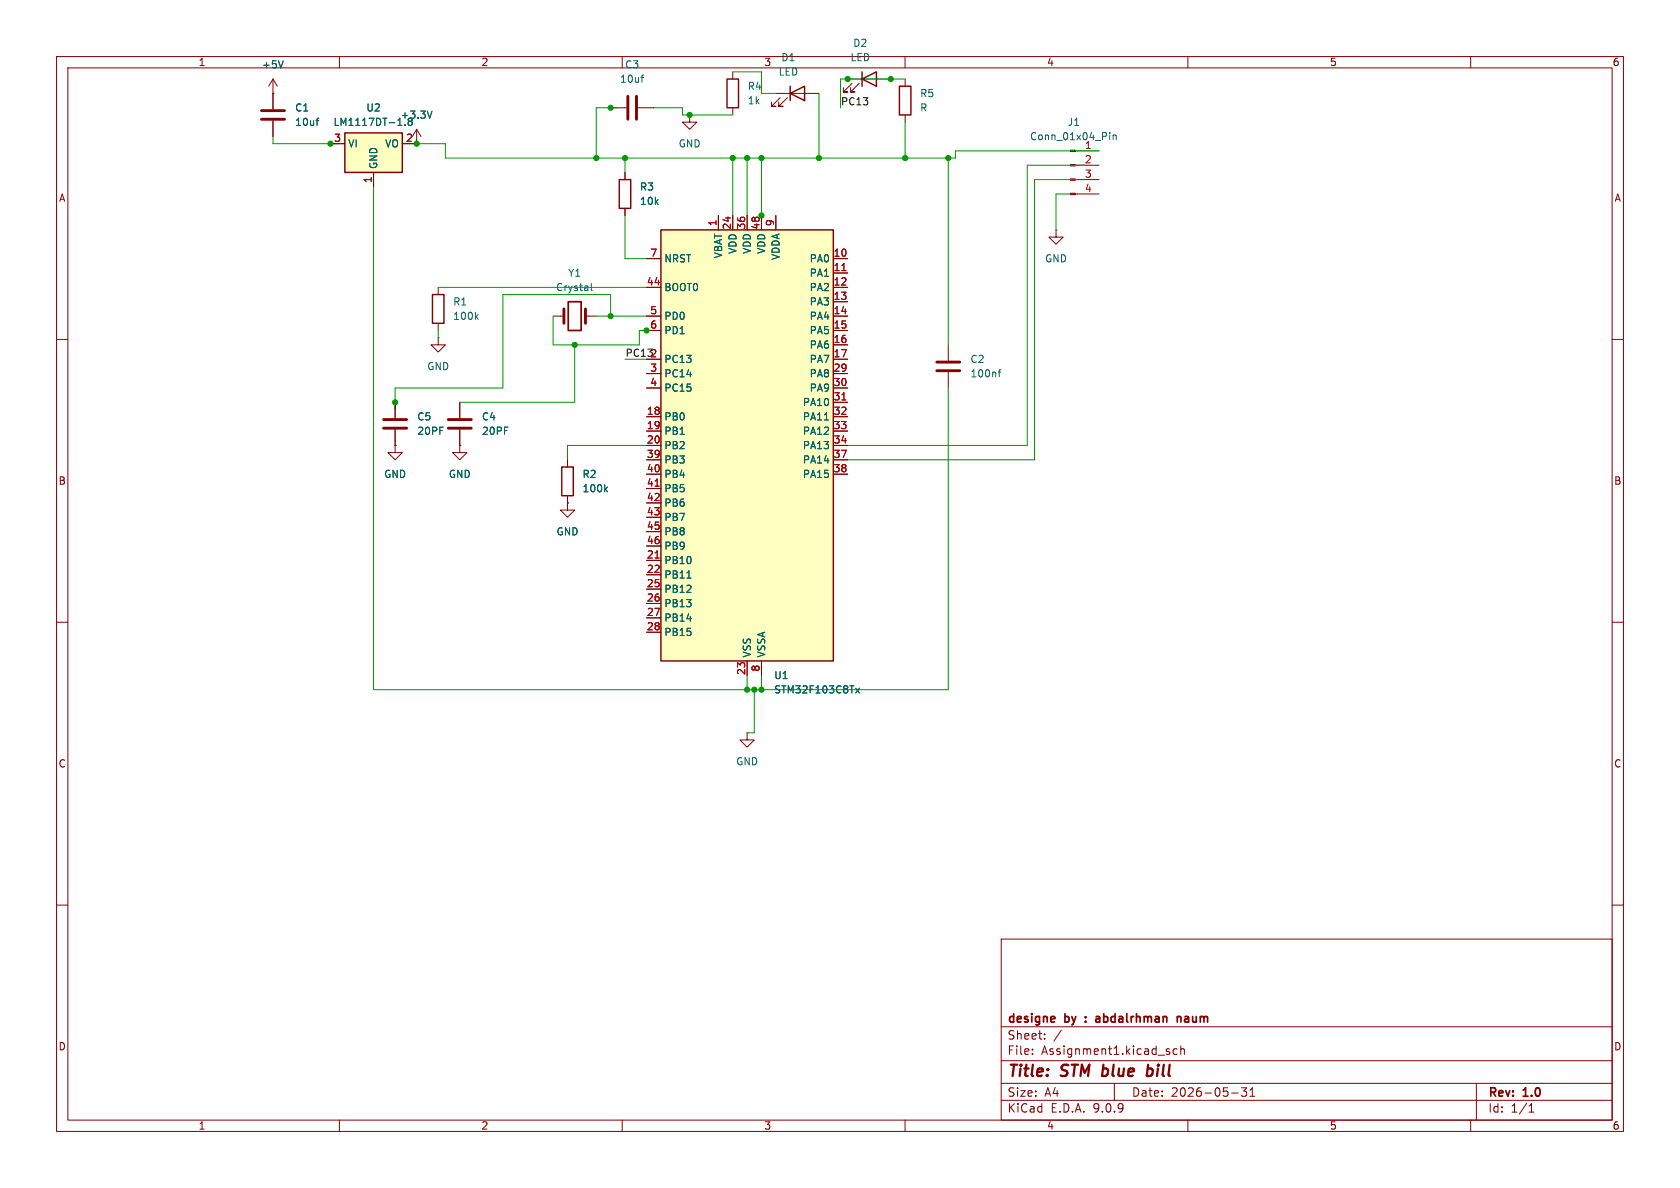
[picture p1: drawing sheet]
<svg xmlns="http://www.w3.org/2000/svg" width="297mm" height="210mm" viewBox="0 0 297 210" stroke-linecap="round" stroke-linejoin="round" font-family="sans-serif">
<g fill="none" stroke="#840000" stroke-width=".18">
<path d="M10 10h277v190h-277zM12 12h273v186h-273zM60 10v2M110 10v2M160 10v2M160 14v1.2M210 10v2M260 10v2M160 20.3v1.3M190.1 26.7h4.2M190.1 29.2h4.2M190.1 31.8h4.2"/>
<path d="M190.1 34.3h4.2M77.5 59.7v1.3h1.2l-1.2 1.2-1.3-1.2h1.3M77.5 59.7h.1M10 60h2M69.8 71.1v2.8M69.8 75.9v2.8M81.3 78.7v1.3h1.2l-1.2 1.3-1.3-1.3h1.3M81.3 78.7h.1M81.3 71.1v2.8M81.3 75.9v2.8M285 60h2M10 110h2"/>
<path d="M285 110h2M10 160h2M177 166h108v32h-108zM285 160h2M60 198v2M110 198v2M160 198v2M177 194.5h108M177 191.5h108M177 187.5h108M177 181.5h108M182.5 186.3v.1"/>
<path d="M182.5 185.5v.1M184.7 183.6v.1M184.7 182.8v.1M187.6 182.1l-1.3 2M197 191.5v3M206.6 185.9l.2 .2-.2 .3M206.6 185.4l.1 .1M208.1 185.5l-.4-.1-.3 .3v.4l.1 .2h.6M208.7 185.5l.3-.1 .3 .1 .1 .9M208.7 184.9v1.5M210 198v2M217.7 193.2h1.2"/>
<path d="M219.5 192.3h.9l-.5 .6 .4 .1v.7l-.2 .1h-.4l-.2-.1M221 193.8h.8M221 192.7l.4-.4v1.5M260 198v2M261 191.5v6.5M270.3 196.6h.9M270.3 195.5l.4-.4v1.5"/>
</g>
<path d="M202.9 189l.2-.1 .5 .1M203 188.2l-.3 2M203.6 190a.66 .66 0 0 1-.9 .1" fill="none" stroke="#840000" stroke-width=".4"/>
<path d="M191.9 179.8v.1M193.8 179.8l.4-.1 .2 .2M208.1 179.8l.2-.1 .4 .1 .1 .9M208.1 179.7v1M191.9 180.5v.2M193.8 180.6h.6M194.4 180l-.6 .2" fill="none" stroke="#840000" stroke-width=".3"/>
<path d="M159 15.2h2v5.1h-2z" fill="none" stroke="#840000" stroke-width=".25"/>
<path d="M67.8 74.2h4.1M67.8 75.7h4.1M79.2 74.2h4.1M79.2 75.7h4.1" fill="none" stroke="#840000" stroke-width=".51"/>
<g fill="#840000" stroke="#840000" stroke-width=".18">
<path d="M189.2 26.5h.9v.3h-.9z"/>
<path d="M189.2 29.1h.9v.2h-.9z"/>
<path d="M189.2 31.6h.9v.3h-.9z"/>
<path d="M189.2 34.2h.9v.2h-.9z"/>
</g>
<path d="M196.2 23.4v.2M196.2 23.9v.8M196.8 23.9v.8M196.8 24l.2-.1h.3v.8" fill="none" stroke="#006464" stroke-width=".18"/>
<path d="M116.8 40.6h30.5v76.2h-30.5z" fill="#ffffc2"/>
<path d="M128.5 14h2.1v5.1h-2.1zM109.5 31.8h2v5h-2zM116.8 40.6h30.5v76.2h-30.5zM99.3 82.6h2v5h-2z" fill="none" stroke="#840000" stroke-width=".25"/>
<g fill="none" stroke="#840000" stroke-width=".18">
<path d="M107.9 19.1h2.8M112.8 19.1h2.8M129.5 12.7v1.3M129.5 19.1v1.2M110.5 30.5v1.3M110.5 36.8v1.3M121.9 20.3v1.3h1.3l-1.3 1.3-1.3-1.3h1.3M121.9 20.3h.1M127 38.1v2.5M129.5 38.1v2.5M132.1 38.1v2.5M134.6 38.1v2.5"/>
<path d="M137.2 38.1v2.5M114.3 45.7h2.5M114.3 50.8h2.5M114.3 55.9h2.5M114.3 58.4h2.5M147.3 45.7h2.6M147.3 50.8h2.6M147.3 55.9h2.6M147.3 58.4h2.6M147.3 48.3h2.6M147.3 53.3h2.6M186.7 40.6v1.3h1.3l-1.3 1.3-1.3-1.3h1.3"/>
<path d="M186.7 40.6h.1M69.8 78.7v1.3h1.3l-1.3 1.3-1.2-1.3h1.2M69.8 78.7h.1M114.3 63.5h2.5M114.3 66h2.5M114.3 68.6h2.5M114.3 73.7h2.5M114.3 76.2h2.5M114.3 78.7h2.5M147.3 63.5h2.6M147.3 66h2.6M147.3 68.6h2.6"/>
<path d="M147.3 73.7h2.6M147.3 76.2h2.6M147.3 78.7h2.6M147.3 61h2.6M147.3 71.1h2.6M167.6 61v2.8M167.6 65.8v2.8M100.3 88.9v1.3h1.3l-1.3 1.2-1.2-1.2h1.2M100.3 88.9h.1M100.3 81.3v1.3M100.3 87.6v1.3M114.3 81.3h2.5"/>
<path d="M114.3 83.8h2.5M114.3 86.4h2.5M114.3 88.9h2.5M114.3 91.4h2.5M114.3 94h2.5M114.3 96.5h2.5M114.3 99.1h2.5M147.3 81.3h2.6M147.3 83.8h2.6M114.3 101.6h2.5M114.3 104.1h2.5M114.3 106.7h2.5"/>
<path d="M114.3 109.2h2.5M114.3 111.8h2.5M132.1 116.8v2.6M134.6 116.8v2.6M132.1 129.5v1.3h1.2l-1.2 1.3-1.3-1.3h1.3M132.1 129.5h.1"/>
</g>
<path d="M148.8 47.8h.8M148.8 70.7h.8M115.8 85.9h.7M115.8 98.6h.7" fill="none" stroke="#a90000" stroke-width=".18"/>
<path d="M113.3 13.7h.5M113.8 13.3h-.3M145.7 74.2h.8M176.5 65.8h.4M176.9 65.3l-.3 .2v1.1M107 86.5l.4 .4M107.4 86.1l-.5 .5M121.4 102.2h.8M151.3 121.7l.6 .8M151.9 121.7l-.6 .8" fill="none" stroke="#006464" stroke-width=".18"/>
<path d="M111 17v4.1M112.5 17v4.1M165.6 64h4.1M165.6 65.5h4.1" fill="none" stroke="#840000" stroke-width=".51"/>
<path d="M61 23.5h10.1v7h-10.1z" fill="#ffffc2"/>
<path d="M139.7 16.5l2.5-1.3v2.6zM139.7 15.2v2.6M152.4 14l2.5-1.3v2.5zM152.4 12.7v2.5M61 23.5h10.1v7h-10.1zM76.5 52.1h2v5.1h-2z" fill="none" stroke="#840000" stroke-width=".25"/>
<g fill="none" stroke="#840000" stroke-width=".18">
<path d="M48.3 16.5h.1M48.3 14l-.8 1.2M48.3 14l.7 1.2M48.3 14v5.3M137.2 16.5h7.6M137.9 17.3l-1.5 1.5h.8h-.8v-.8M139.2 17.3l-1.5 1.5h.7h-.7v-.8M149.9 14h7.6M150.6 14.7l-1.5 1.6h.8h-.8v-.8M151.9 14.7l-1.5 1.6h.7h-.7v-.8M48.3 21.3v2.8M58.4 25.4h2.6"/>
<path d="M66 30.5v2.5M71.1 25.4h2.6M73.7 25.4h.1M73.7 22.9l-.8 1.2M73.7 22.9l.7 1.2M73.7 22.9v2.5M110.5 30.5v1.3M110.5 36.8v1.3M127 38.1v2.5M129.5 38.1v2.5M132.1 38.1v2.5M134.6 38.1v2.5"/>
<path d="M137.2 38.1v2.5M77.5 50.8v1.3M77.5 57.2v1.2M97.8 55.9h1.9M103.5 55.9h1.9M114.3 55.9h2.5M114.3 45.7h2.5M114.3 50.8h2.5M114.3 58.4h2.5M147.3 55.9h2.6M147.3 45.7h2.6M147.3 50.8h2.6"/>
<path d="M147.3 58.4h2.6M147.3 48.3h2.6M147.3 53.3h2.6M69.8 78.7h.1M69.8 71.1v2.8M69.8 75.9v2.8M81.3 78.7h.1M81.3 71.1v2.8M81.3 75.9v2.8M114.3 63.5h2.5M114.3 66h2.5M114.3 68.6h2.5"/>
<path d="M114.3 73.7h2.5M114.3 76.2h2.5M114.3 78.7h2.5M147.3 63.5h2.6M147.3 66h2.6M147.3 68.6h2.6M147.3 73.7h2.6M147.3 76.2h2.6M147.3 78.7h2.6M147.3 61h2.6M147.3 71.1h2.6M100.3 88.9h.1"/>
<path d="M100.3 81.3v1.3M100.3 87.6v1.3M114.3 81.3h2.5M114.3 83.8h2.5M114.3 86.4h2.5M114.3 88.9h2.5M114.3 91.4h2.5M114.3 94h2.5M114.3 96.5h2.5M114.3 99.1h2.5M147.3 81.3h2.6M147.3 83.8h2.6"/>
<path d="M114.3 101.6h2.5M114.3 104.1h2.5M114.3 106.7h2.5M114.3 109.2h2.5M114.3 111.8h2.5M132.1 116.8v2.6M134.6 116.8v2.6"/>
</g>
<g fill="none" stroke="#006464" stroke-width=".18">
<path d="M50.1 10.7l-.4 1.3M76.4 19.6l-.4 1.3M55.9 21.3h.5M56.4 20.9l-.3 .1M71.6 22v.2M72.1 21.7l.1 .3 .2 .2 .4-.2 .1-.3M84.2 56l.3 .5M84.5 55.6l-.4 .5M104.5 50.1v1.1l.2 .2M145.7 74.2h.8M107 86.5l.4 .4M107.4 86.1l-.5 .5"/>
<path d="M121.4 102.2h.8M151.3 121.7l.6 .8M151.9 121.7l-.6 .8"/>
</g>
<path d="M46.2 19.6h4.1M46.2 21.1h4.1M99.7 54.6v2.6M103.5 54.6v2.6" fill="none" stroke="#840000" stroke-width=".51"/>
<path d="M100.5 53.3h2.2v5.1h-2.2z" fill="none" stroke="#840000" stroke-width=".3"/>
<g fill="none" stroke="#009600" stroke-width=".18">
<path d="M109.2 19.1h-3.8v8.8M115.6 19.1h5v1.2h8.9M129.5 12.7h5.1v3.8h2.6M144.8 16.5v11.4M160 14h-11.4v5.1M48.3 24.1v1.3h11.4M66 33v88.9h101.6v-53.3M73.7 25.4h5v2.5h90.2v-1.2h25.4M110.5 27.9v2.6M110.5 38.1v7.6h3.8M129.5 27.9v10.2M132.1 27.9v10.2"/>
<path d="M134.6 27.9v11.5M160 21.6v6.3M167.6 27.9v33.1M189.2 34.3h-2.5v6.3M190.5 31.8h-7.6v49.5h-33M191.8 29.2h-10.2v49.5h-31.7M77.5 50.8h36.8M77.5 58.4v1.3M97.8 55.9v5.1h15.2v-2.6h2.6M105.4 55.9h8.9M107.9 55.9v-3.8h-19v16.5h-19.1v3.8M101.6 61v10.1h-20.3"/>
<path d="M110.5 63.5h3.8M114.3 78.7h-14v2.6M132.1 119.4v2.5M134.6 119.4v2.5M133.3 121.9v7.6h-1.2"/>
</g>
<path d="M148.8 47.8h.8M148.8 70.7h.8M115.8 85.9h.7M115.8 98.6h.7" fill="none" stroke="#a90000" stroke-width=".18"/>
<g fill="#009600" stroke="#009600" stroke-width=".18">
<circle cx="167.6" cy="27.9" r=".46"/>
<circle cx="149.9" cy="14" r=".46"/>
<circle cx="134.6" cy="121.9" r=".46"/>
<circle cx="132.1" cy="121.9" r=".46"/>
<circle cx="133.3" cy="121.9" r=".46"/>
<circle cx="157.5" cy="14" r=".46"/>
<circle cx="160" cy="27.9" r=".46"/>
<circle cx="101.6" cy="61" r=".46"/>
<circle cx="69.8" cy="71.1" r=".46"/>
<circle cx="121.9" cy="20.3" r=".46"/>
<circle cx="107.9" cy="19.1" r=".46"/>
<circle cx="110.5" cy="27.9" r=".46"/>
<circle cx="105.4" cy="27.9" r=".46"/>
<circle cx="134.6" cy="27.9" r=".46"/>
<circle cx="132.1" cy="27.9" r=".46"/>
<circle cx="134.6" cy="38.1" r=".46"/>
<circle cx="129.5" cy="27.9" r=".46"/>
<circle cx="144.8" cy="27.9" r=".46"/>
<circle cx="107.9" cy="55.9" r=".46"/>
<circle cx="114.3" cy="58.4" r=".46"/>
<circle cx="73.7" cy="25.4" r=".46"/>
<circle cx="58.4" cy="25.4" r=".46"/>
</g>
<g font-size="2.8" fill="#840000">
<text x="178" y="190.9">Title:</text>
<text x="187.7" y="190.9">STM blue</text>
<text x="204.4" y="190.9">bill</text>
</g>
<g font-size="2.1" fill="#840000">
<text x="178" y="184">Sheet:</text>
<text x="178" y="181.2">designe</text>
<text x="188.3" y="181.2">by</text>
<text x="192.6" y="181.2">:</text>
<text x="195" y="181.2">abdalrhman</text>
<text x="210" y="181.2">naum</text>
<text x="178" y="186.7">File:</text>
<text x="184.1" y="186.7">Assignment1.kicad_sch</text>
<text x="178" y="196.9">KiCad</text>
<text x="178" y="194.1">Size:</text>
<text x="184.7" y="194.1">A4</text>
<text x="185.7" y="196.9">E.D.A.</text>
<text x="193.3" y="196.9">9.0.9</text>
<text x="200" y="194.1">Date:</text>
<text x="207" y="194.1">2026-05-31</text>
<text x="263" y="194.3">Rev:</text>
<text x="263" y="196.9">Id:</text>
<text x="267.1" y="196.9">1/1</text>
<text x="269.4" y="194.3">1.0</text>
</g>
<g font-size="1.8" fill="#840000">
<text x="35" y="11.9">1</text>
<text x="85" y="11.9">2</text>
<text x="135" y="11.9">3</text>
<text x="185" y="11.9">4</text>
<text x="235" y="11.9">5</text>
<text x="285" y="11.9">6</text>
<text x="10.3" y="35.9">A</text>
<text x="285.3" y="35.9">A</text>
<text x="10.3" y="85.9">B</text>
<text x="285.3" y="85.9">B</text>
<text x="10.3" y="135.9">C</text>
<text x="285.3" y="135.9">C</text>
<text x="10.3" y="185.9">D</text>
<text x="285.3" y="185.9">D</text>
<text x="35" y="199.9">1</text>
<text x="85" y="199.9">2</text>
<text x="135" y="199.9">3</text>
<text x="185" y="199.9">4</text>
<text x="235" y="199.9">5</text>
<text x="285" y="199.9">6</text>
</g>
<g font-size="1.8" fill="#006464">
<text x="138" y="11">D1</text>
<text x="150.3" y="11">LED</text>
<text x="150.7" y="8.5">D2</text>
<text x="46.2" y="12.3">+5V</text>
<text x="109.5" y="14.8">10uf</text>
<text x="110.4" y="12.3">C3</text>
<text x="132.1" y="16.1">R4</text>
<text x="137.6" y="13.6">LED</text>
<text x="162.6" y="17.4">R5</text>
<text x="52.1" y="19.9">C1</text>
<text x="52.1" y="22.5">10uf</text>
<text x="58.9" y="22.5">LM1117DT-1.8</text>
<text x="64.7" y="19.9">U2</text>
<text x="70.7" y="21.2">+3.3V</text>
<text x="132.1" y="18.6">1k</text>
<text x="162.6" y="19.9">R</text>
<text x="188.7" y="22.5">J1</text>
<text x="61.5" y="26.3">VI</text>
<text x="66.9" y="30" transform="rotate(-90 66.9 30)">GND</text>
<text x="68" y="26.3">VO</text>
<text x="119.9" y="26.3">GND</text>
<text x="182" y="25">Conn_01x04_Pin</text>
<text x="191.7" y="26.4">1</text>
<text x="113" y="33.9">R3</text>
<text x="113" y="36.4">10k</text>
<text x="117.3" y="46.6">NRST</text>
<text x="127.9" y="45.8" transform="rotate(-90 127.9 45.8)">VBAT</text>
<text x="130.4" y="45" transform="rotate(-90 130.4 45)">VDD</text>
<text x="132.9" y="45" transform="rotate(-90 132.9 45)">VDD</text>
<text x="135.5" y="45" transform="rotate(-90 135.5 45)">VDD</text>
<text x="138" y="46.1" transform="rotate(-90 138 46.1)">VDDA</text>
<text x="143" y="46.6">PA0</text>
<text x="184.7" y="46.6">GND</text>
<text x="98.2" y="51.7">Crystal</text>
<text x="100.3" y="49.1">Y1</text>
<text x="117.3" y="51.7">BOOT0</text>
<text x="143" y="49.1">PA1</text>
<text x="143" y="51.7">PA2</text>
<text x="80" y="54.2">R1</text>
<text x="80" y="56.7">100k</text>
<text x="117.3" y="56.7">PD0</text>
<text x="117.3" y="59.3">PD1</text>
<text x="143" y="54.2">PA3</text>
<text x="143" y="56.7">PA4</text>
<text x="143" y="59.3">PA5</text>
<text x="75.4" y="65.6">GND</text>
<text x="117.3" y="64.4">PC13</text>
<text x="143" y="61.8">PA6</text>
<text x="143" y="64.4">PA7</text>
<text x="171.5" y="64.4">C2</text>
<text x="117.3" y="66.9">PC14</text>
<text x="117.3" y="69.4">PC15</text>
<text x="141.8" y="72">PA10</text>
<text x="143" y="66.9">PA8</text>
<text x="143" y="69.4">PA9</text>
<text x="171.5" y="66.9">100nf</text>
<text x="73.7" y="74.5">C5</text>
<text x="73.7" y="77.1">20PF</text>
<text x="85.1" y="74.5">C4</text>
<text x="85.1" y="77.1">20PF</text>
<text x="117.3" y="74.5">PB0</text>
<text x="117.3" y="77.1">PB1</text>
<text x="141.8" y="74.5">PA11</text>
<text x="141.8" y="77.1">PA12</text>
<text x="117.3" y="79.6">PB2</text>
<text x="117.3" y="82.1">PB3</text>
<text x="141.8" y="79.6">PA13</text>
<text x="141.8" y="82.1">PA14</text>
<text x="67.8" y="84.7">GND</text>
<text x="79.2" y="84.7">GND</text>
<text x="102.9" y="84.7">R2</text>
<text x="102.9" y="87.2">100k</text>
<text x="117.3" y="84.7">PB4</text>
<text x="117.3" y="87.2">PB5</text>
<text x="117.3" y="89.8">PB6</text>
<text x="141.8" y="84.7">PA15</text>
<text x="98.3" y="94.8">GND</text>
<text x="117.3" y="92.3">PB7</text>
<text x="117.3" y="94.8">PB8</text>
<text x="117.3" y="97.4">PB9</text>
<text x="117.3" y="99.9">PB10</text>
<text x="117.3" y="102.5">PB11</text>
<text x="117.3" y="105">PB12</text>
<text x="117.3" y="107.5">PB13</text>
<text x="117.3" y="110.1">PB14</text>
<text x="117.3" y="112.6">PB15</text>
<text x="132.9" y="116.3" transform="rotate(-90 132.9 116.3)">VSS</text>
<text x="135.5" y="116.3" transform="rotate(-90 135.5 116.3)">VSSA</text>
<text x="136.8" y="120.2">U1</text>
<text x="136.8" y="122.8">STM32F103C8Tx</text>
<text x="130" y="135.5">GND</text>
</g>
<g font-size="1.8" fill="#0f0f0f">
<text x="148.6" y="18.7">PC13</text>
<text x="110.5" y="63.2">PC132</text>
</g>
<g font-size="1.8" fill="#a90000">
<text x="59" y="25.1">3</text>
<text x="71.7" y="25.1">2</text>
<text x="191.7" y="29">2</text>
<text x="65.8" y="32.5" transform="rotate(-90 65.8 32.5)">1</text>
<text x="191.7" y="31.5">3</text>
<text x="191.7" y="34">4</text>
<text x="126.7" y="40.1" transform="rotate(-90 126.7 40.1)">1</text>
<text x="129.3" y="40.7" transform="rotate(-90 129.3 40.7)">24</text>
<text x="131.8" y="40.7" transform="rotate(-90 131.8 40.7)">36</text>
<text x="134.4" y="40.7" transform="rotate(-90 134.4 40.7)">48</text>
<text x="136.9" y="40.1" transform="rotate(-90 136.9 40.1)">9</text>
<text x="114.9" y="45.5">7</text>
<text x="147.3" y="45.5">10</text>
<text x="114.3" y="50.5">44</text>
<text x="147.3" y="48">11</text>
<text x="147.3" y="50.5">12</text>
<text x="147.3" y="53.1">13</text>
<text x="114.9" y="55.6">5</text>
<text x="114.9" y="58.2">6</text>
<text x="147.3" y="55.6">14</text>
<text x="147.3" y="58.2">15</text>
<text x="114.9" y="65.8">3</text>
<text x="114.9" y="63.2">2</text>
<text x="147.3" y="60.7">16</text>
<text x="147.3" y="63.2">17</text>
<text x="147.3" y="65.8">29</text>
<text x="114.9" y="68.3">4</text>
<text x="147.3" y="68.3">30</text>
<text x="147.3" y="70.9">31</text>
<text x="114.3" y="73.4">18</text>
<text x="114.3" y="75.9">19</text>
<text x="147.3" y="73.4">32</text>
<text x="147.3" y="75.9">33</text>
<text x="114.3" y="78.5">20</text>
<text x="114.3" y="81">39</text>
<text x="114.3" y="83.6">40</text>
<text x="147.3" y="78.5">34</text>
<text x="147.3" y="81">37</text>
<text x="147.3" y="83.6">38</text>
<text x="114.3" y="86.1">41</text>
<text x="114.3" y="88.6">42</text>
<text x="114.3" y="91.2">43</text>
<text x="114.3" y="93.7">45</text>
<text x="114.3" y="96.3">46</text>
<text x="114.3" y="98.8">21</text>
<text x="114.3" y="101.3">22</text>
<text x="114.3" y="103.9">25</text>
<text x="114.3" y="106.4">26</text>
<text x="114.3" y="109">27</text>
<text x="114.3" y="111.5">28</text>
<text x="131.8" y="119.4" transform="rotate(-90 131.8 119.4)">23</text>
<text x="134.4" y="118.8" transform="rotate(-90 134.4 118.8)">8</text>
</g>
</svg>
